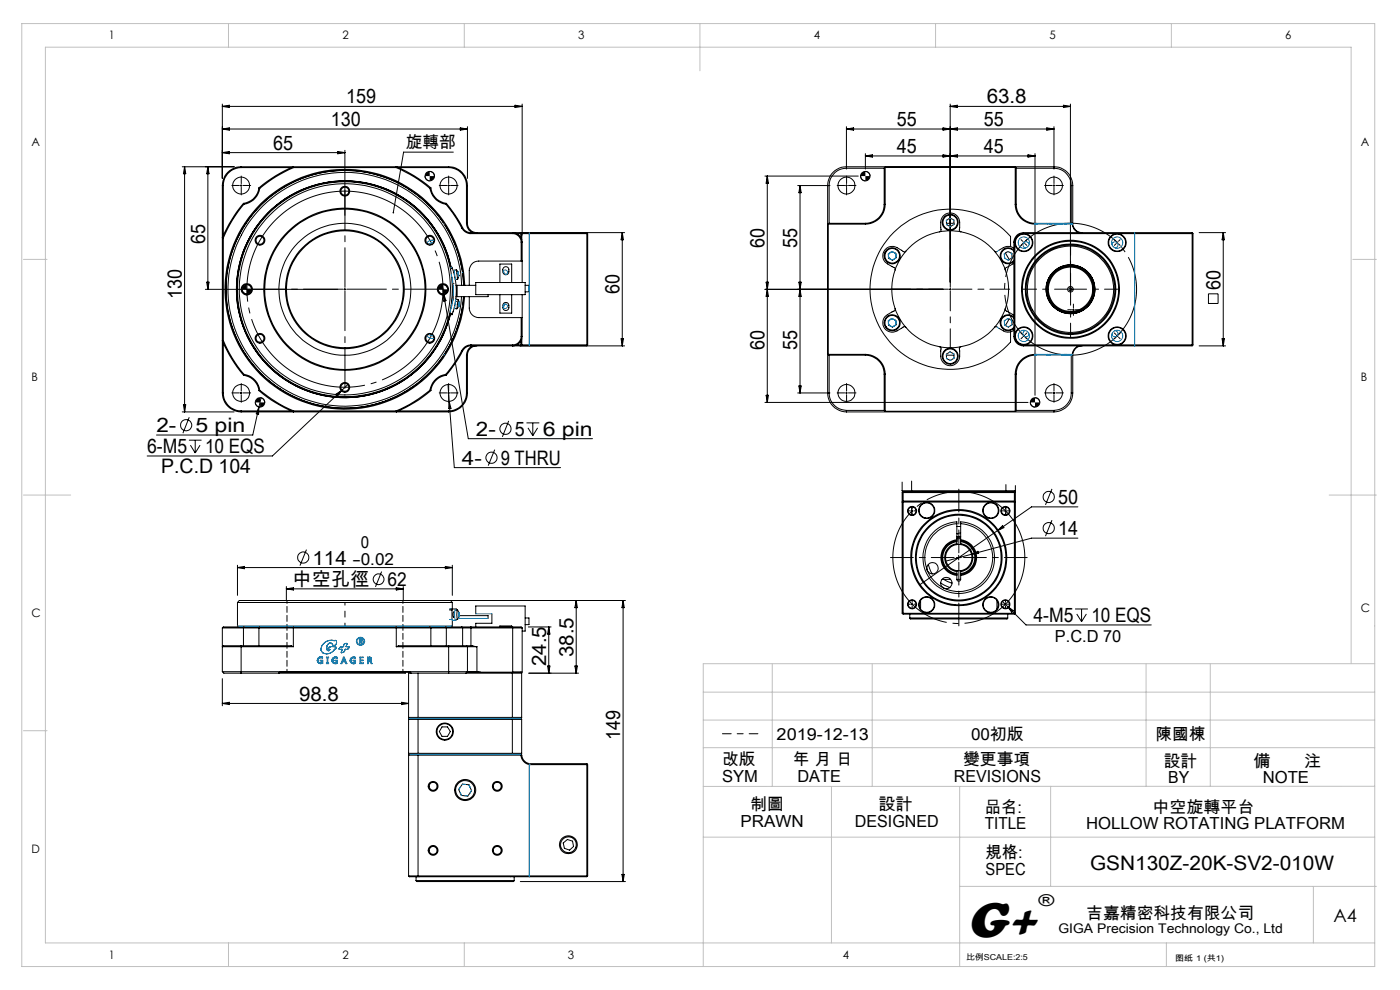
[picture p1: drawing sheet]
<svg xmlns="http://www.w3.org/2000/svg" width="297mm" height="210mm" viewBox="0 0 297 210" stroke-linecap="round" stroke-linejoin="round" font-family="sans-serif">
<g fill="none" stroke="#000" stroke-width=".21">
<path d="M38.7 35.4h11M39.2 35.4l.2 1.5h-.5zM39.2 35.4v52M44.1 35.4v26M44.1 35.4l.2 1.5h-.4zM47.2 39.4h.2M47.2 39.4v44M47.2 27.4h52M47.2 22.1v15.7M47.2 22.6l1.4-.3v.5zM47.2 27.4l1.4-.3v.5zM47.2 32.4l1.4-.3v.5z"/>
<path d="M47.2 32.4h26M47.2 22.6h63.6M47.4 39.4v10.6M51 39.4h.4M51.2 35.4a4 4 0 0 0-4 4M51.2 35.6a3.8 3.8 0 0 0-3.8 3.8M51.2 35.4v.2M51.2 35.4h44M51.2 35.6h10.6M51.2 39.1v.5M54.9 39.9a3.8 3.8 0 0 1-3.3 3.2M54.9 39.9l.2 .1"/>
<path d="M55.1 40a4 4 0 0 1-3.3 3.3M62.3 35.6a28.2 28.2 0 0 0-7.2 4.4M62.3 35.6l-.1-.2a27.3 27.3 0 0 0-7.3 4.5M62.3 35.6h21.7M71.6 32.1l1.6 .3-1.6 .2zM73.2 31.9v13.8M84 35.6a27.2 27.2 0 0 1 7.2 4.4M84 35.6l.1-.2a26.7 26.7 0 0 1 7.3 4.5M84.6 35.6h10.6M90.2 37.4a1.02 1.02 0 0 0 1 1M91.2 36.4a.96 .96 0 0 1 .9 1M91.2 40a4.1 4.1 0 0 0 3.4 3.3"/>
<path d="M91.4 39.9a3.8 3.8 0 0 0 3.3 3.2M91.4 39.9l-.2 .1M95 39.4h.4M95.2 35.6a3.8 3.8 0 0 1 3.8 3.8M95.2 35.4a4 4 0 0 1 4 4M95.2 35.4v.2M95.2 39.1v.5M96.2 32.3h-10.6l-2.2 12.8M97.6 27.1l1.6 .3-1.6 .2zM99 39.4h.2M99 39.4v8M99.2 39.4v8"/>
<path d="M99.2 26.9v10.9M109.3 22.3l1.5 .3-1.5 .2zM110.8 22.1v27.8M162.3 37.4h19.8M162.8 37.4v48M162.8 37.4l.2 1.5h-.5zM169.2 39.4h6.9M169.7 39.4v44M169.7 39.4l.3 1.5h-.5zM179.4 39.4h.4M179.6 26.9v9M179.6 27.4l1.5-.3v.5z"/>
<path d="M179.6 39.1v.5M182.6 37.4a1.02 1.02 0 0 0 1 1M183.6 32.6v3.3M183.6 33.1l1.5-.3v.5zM183.6 36.4a1.02 1.02 0 0 1 1 1M187.6 35.7h-8a3.6 3.6 0 0 0-3.7 3.7v8M187.6 35.7v7.6M187.8 35.5l-.2 .2M187.8 35.5h27.6M187.8 35.5v7.8M200.1 32.8v.5l3-.5v.5zM200.1 27.1v.5l3-.5v.5z"/>
<path d="M201.6 22.1v37.8M201.6 22.6l1.5-.3v.5zM201.6 22.6h25.5M215.4 35.5l.2 .2M215.4 35.5v7.8M215.6 35.7h8a3.6 3.6 0 0 1 3.7 3.7M215.6 35.7v7.6M218.1 32.8l1.5 .3-1.5 .2zM219.6 32.6v51.2M219.6 33.1h-36M222.1 27.1l1.5 .3-1.5 .2zM223.4 39.4h.4"/>
<path d="M223.6 39.1v.5M223.6 26.9v9M223.6 27.4h-44M225.6 22.3l1.5 .3-1.5 .2zM227.1 22.1v37.8M227.3 39.4h.3M227.3 39.4v8h.3M227.6 39.4a4 4 0 0 0-4-4h-44a4 4 0 0 0-4 4v44a4 4 0 0 0 4 4M227.6 39.4v8M43.9 59.9h.4l-.2 1.5zM47.4 50.5v21.7M51.6 43.1a29.9 29.9 0 0 0-4.4 7.3l.2 .1"/>
<path d="M51.6 43.1l.2 .2M51.8 43.3a27.4 27.4 0 0 0-4.4 7.2M52 47.5h.1M52.2 47.4h.1M59.2 40.3v.1M59.4 40.2v.1M87 40.2v.1M87.2 40.3v.1M94.6 43.3a26.5 26.5 0 0 1 3.4 5.1M94.7 43.1a27.4 27.4 0 0 1 3.4 5.2M94.7 43.1l-.1 .2M95.4 49.6h.1"/>
<path d="M95.6 56.8a22.9 22.9 0 0 0-35-14.6 22.9 22.9 0 0 0-.6 38 22.9 22.9 0 0 0 35.5-13.6M95.7 56.8a23 23 0 0 0-33.5-15.7 23 23 0 0 0-5.2 36.6 23 23 0 0 0 36.5-5.6M95.8 58.9h.1M95.9 56.7l.1 .2M96 56.9a14.3 14.3 0 0 1 0 9.7M96 56.9l-.4 .2M96 59.3l-.1 4.5M96.2 57.8h.2M96.5 58.8h.1M96.8 57.2l.4 .5M96.8 57.2l.3 2M96.8 57.2l-.5 .1"/>
<path d="M97.1 59.2l-.5 .1M97.2 58.2h.1M97.3 58.4l-.2 .8M97.3 58.3v.1M97.3 58.4h.1M98 48.4a2.23 2.23 0 0 0 1.9 1.2M98.1 48.3a2 2 0 0 0 1.8 1M98.1 48.3l-.1 .1M99 47.4a2.19 2.19 0 0 0 1.3 1.9M99 47.4h.2M99.2 47.4a1.99 1.99 0 0 0 2 1.9M99.9 49.3v.3"/>
<path d="M99.9 49.6h8.9M100.9 59.9h10.5v2.6h-10.5zM106 59.9v-3.9h2.5v3.9M106.8 56.8l.4-.2a.85 .85 0 0 1 .8 .8 .85 .85 0 0 1-.8 .9l-.4-.2-.2-.5zM107.1 58.2h.4M108.8 49.6a1.81 1.81 0 0 1 1.8 1.8M108.8 49.6v-.3a2.05 2.05 0 0 1 2 2.1M109.6 49.6h.9M110.5 49.6v.8M110.6 51.4v4M110.6 51.4h.2M110.6 49.5l-.1 .1"/>
<path d="M110.7 49.6h13.8M110.7 49.6v1.2M110.8 55.4h-9.2a1.99 1.99 0 0 0-2 2v3.1M110.8 51.4v8.5M112.3 49.3h-1.8l.2 .3M124.5 49.3l.1 .2M124.5 49.6v23.6M124.6 49.5l-.1 .1M124.6 49.5v23.8M132 49.3l.3 1.6h-.5zM132 49.3v24.1M132.5 49.3h-32.6"/>
<path d="M162.5 59.9h.5l-.2 1.5zM169.5 59.9h.5l-.3 1.5zM175.7 47.5h7.9M175.7 47.5v27.7M175.9 47.4l-.2 .1M175.9 47.4h7.7M183.6 47.4v.1M187.6 43.3a4 4 0 0 1-4 4.1M187.6 43.3h.2M187.8 43.3a4.2 4.2 0 0 1-4.2 4.2M188.5 53.9l.7-.6 .8 .5 .1 .9-.8 .5-.8-.4zM189.9 53.7h.1"/>
<path d="M189.9 57.2a12.3 12.3 0 0 0 0 8.3M192.2 53.3a.75 .75 0 0 1-1-.2 2.35 2.35 0 0 0-3.6 0 1.97 1.97 0 0 0 .7 2.9l.9 .5a.8 .8 0 0 1 .7 .7M192.2 53.3a12.7 12.7 0 0 0-2.3 3.9M199.3 49.2a.71 .71 0 0 0 .3-.9 2.36 2.36 0 0 1 1.4-3 2.01 2.01 0 0 1 2.6 1.9v1.1a.71 .71 0 0 0 .2 .9M199.3 49.2a12.5 12.5 0 0 0-7.1 4.1M199.3 49.2a12.1 12.1 0 0 1 4.5 0M200.8 46.7l.7-.5 .9 .5v.9l-.8 .5-.8-.4zM200.8 47.4h1.6M203.8 49.2a12.5 12.5 0 0 1 7.2 4.1M211 53.3a12.7 12.7 0 0 1 2.3 3.9M211 53.3l.2 .1 .4-.1M213 53.9l.8-.6 .9 .5v.9l-.8 .5"/>
<path d="M213.3 57.2a12.3 12.3 0 0 1 0 8.3M213.3 53.7l.8 1.4M214.4 52.3v-2.1a17 17 0 0 0-24.6-1.1 17 17 0 0 0 0 24.6 17 17 0 0 0 24.6-1.1v-2.2M214.4 52.3h-1l-1.5 .8M214.4 52.3l.7 .4M215.1 55.8l-1.2 .7a.8 .8 0 0 0-.6 .7M215.1 53.1a1.69 1.69 0 0 0-2.4 0 1.69 1.69 0 0 0 0 2.4 1.69 1.69 0 0 0 2.4-.1M215.1 53.3a1.54 1.54 0 0 0-2.3-.2 1.54 1.54 0 0 0 0 2.3 1.54 1.54 0 0 0 2.3-.2M215.1 51.4h.2M215.1 51.4v20M215.3 51.4v20M215.3 51v.4"/>
<path d="M215.4 43.3a4.2 4.2 0 0 0 4.2 4.2M215.4 43.3h.2M215.6 43.3a4 4 0 0 0 4 4.1M216.7 49.6a1.81 1.81 0 0 0-1.4 1.4M216.7 49.6a1.95 1.95 0 0 0-1.4 1.4M217.1 51.3l.2 .3M217.1 49.3a2.05 2.05 0 0 0-2 2.1M217.1 49.3l35.9 .2M217.1 49.6h35.8M217.1 49.3v.3M217.1 49.6h-.4M217.3 51.3l-.2 .3"/>
<path d="M217.5 49.6a1.93 1.93 0 0 1 1.6 2 1.93 1.93 0 0 1-1.8 1.8 1.93 1.93 0 0 1-2-1.7M219.7 47.4l.2 .1M220 47.5l-.1-.1 .1 .1M222 47.4l.2 .1M222.8 47.4l.2 .1M225.8 47.4l.2 .1M226.1 47.4l.1 .1M227.4 47.4v.1M227.5 47.5v.4a2.01 2.01 0 0 0 1.4 1.4M227.6 47.4a1.99 1.99 0 0 0 2 1.9M236.7 49.6a1.92 1.92 0 0 0-1.3 2.9 1.92 1.92 0 0 0 3.2 0 1.92 1.92 0 0 0-1.3-2.9M236.9 51.3l.2 .3"/>
<path d="M237.1 51.3l-.2 .3M252.9 49.6v23.6M253 49.5v23.8M253 49.5l-.1 .1M254.4 49.3h5.6M259.5 49.3v24.1M259.5 49.3l.3 1.6h-.5zM43.6 61.4h28M47.4 72.2a27.4 27.4 0 0 0 4.4 7.2M47.4 72.2l-.2 .1a28.2 28.2 0 0 0 4.4 7.3M47.4 72.7v10.7M51.4 61.4a1.02 1.02 0 0 0 1 1"/>
<path d="M51.6 79.6a3.8 3.8 0 0 1 3.3 3.3M51.8 79.4a4 4 0 0 1 3.3 3.4M51.8 79.4l-.2 .2M52 75.2h.1M52.2 75.3h.1M52.4 60.4a1.02 1.02 0 0 1 1 1M73 61.4h.4M73.2 61.2v.4M93 61.4l.2 .6 .7 .4M93.8 60.4l.3 2M93.9 60.4a1.02 1.02 0 0 1 1.1 1M94.1 62.4l5.2 30.7h26.4"/>
<path d="M94.1 62.4l.5 1.4-.5 .1zM94.6 79.4a4.1 4.1 0 0 0-3.4 3.4M94.6 79.4l.1 .2M94.7 79.6a3.8 3.8 0 0 0-3.3 3.3M95.4 66.5l.5 .3 .1-.2M95.4 73.2h.1M95.4 66.3l.6 .3M95.5 66.6l-1 3.2-1 2.3M95.6 66.6l-1.1 3.2-1 2.3M95.7 64.8l.1 .1M95.8 64.8l-.1 .5M96.1 60.1h.1"/>
<path d="M96.1 66.1h.1M96.1 60.6l-.1 3.3-.2-.1M96.2 60.9l-.1 2.8M96.4 65.4l.5 .1M96.4 64.9h.1M96.6 64h.1M96.7 63.5h.5M96.7 62.9h.2M96.7 60.5h.2M96.9 60.5v2.4M96.9 60.5h4M97.2 63.5l.2 .8"/>
<path d="M97.2 63.5l-.3 2M97.3 65l-.4 .5M97.3 64.6h.1M97.3 64.5h.1M97.4 64.7h-.1M97.9 60.5a24.8 24.8 0 0 0-36.4-21 24.8 24.8 0 0 0-2.9 42 24.8 24.8 0 0 0 39-15.8l.3-2.8M98 74.4a27.8 27.8 0 0 1-3.4 5M98 74.4h.1M98.1 74.4a27.4 27.4 0 0 1-3.4 5.2M98.4 60.5a25.2 25.2 0 0 0-37.6-21 25.2 25.2 0 0 0-1.4 43 25.2 25.2 0 0 0 38.8-18.6l.2-1a25.2 25.2 0 0 1-38.1 20.1 25.2 25.2 0 0 1-.7-43 25.2 25.2 0 0 1 38.7 18.8l.1 1.7M98.6 60.5a25.4 25.4 0 0 0-37.5-21.5 25.4 25.4 0 0 0-2.6 43.2 25.4 25.4 0 0 0 39.8-16.9l.3-2.4M99 75.3h.2"/>
<path d="M99 75.3v8.1M99.2 75.3v8.1M99.6 62.9v2.5a2.05 2.05 0 0 0 2 2h9.2M99.9 73.4a2 2 0 0 0-1.8 1M99.9 73.2a2.17 2.17 0 0 0-1.9 1.2M99.9 73.2v.2M99.9 73.2h8.9M100.3 73.4a2.19 2.19 0 0 0-1.3 1.9M101.2 73.4a1.99 1.99 0 0 0-2 1.9M103.5 62.5v.4h-6.6M106 62.5v3.9h2.5v-3.9M106.8 64.4l.4-.2a.85 .85 0 0 1 .8 .8 .85 .85 0 0 1-.8 .9l-.2-.1a1.03 1.03 0 0 1-.2-1.4z"/>
<path d="M107.1 64.5h.4M109.6 73.2h.9M110.5 72.4v.8M110.5 73.2l.1 .1M110.6 71.4a1.81 1.81 0 0 1-1.8 1.8M110.6 67.4v4M110.6 71.4h.2M110.7 73.2l-.2 .2h1.8M110.7 73.2h13.8M110.7 71.9v1.3M110.8 71.4a2.05 2.05 0 0 1-2 2v-.2M110.8 62.5v8.9"/>
<path d="M111.4 60.5h.8v1.4h-.8M124.5 73.2l.1 .1M124.6 73.3l-.1 .1M131.8 71.9h.5l-.3 1.5zM132.5 73.4h-32.6M162.3 61.4h37.8M162.8 61.4l.2 1.5h-.5zM169.7 61.4l.3 1.5h-.5zM175.7 75.2l.2 .1M175.7 75.2h7.9M175.9 75.3v8.1a3.7 3.7 0 0 0 3.7 3.7M175.9 75.3h7.7"/>
<path d="M183.6 75.2a4.2 4.2 0 0 1 4.2 4.2M183.6 75.3a4 4 0 0 1 4 4.1M183.6 75.2v.1M187.6 79.4h.2M187.6 79.4v7.7M187.8 79.4v7.8M188.5 68l.7-.5 .8 .5 .1 .9-.8 .5-.8-.4zM189.1 67.7h.1M189.9 65.5l-.1 .4-.6 .3a2.46 2.46 0 0 0-1.9 2.4 2 2 0 0 0 3 1.6l.9-.6a.75 .75 0 0 1 1-.2M189.9 65.5a13.1 13.1 0 0 0 2.3 3.9M192.2 69.4a12.4 12.4 0 0 0 7.1 4.1M199.3 73.5a.71 .71 0 0 1 .3 1 2.37 2.37 0 0 0 1.8 3.1 2.07 2.07 0 0 0 2.2-2v-1.1a.71 .71 0 0 1 .2-1"/>
<path d="M199.3 73.5a12.1 12.1 0 0 0 4.5 0M200.8 75.3h1.6M200.8 75.1l.7-.5 .9 .5v.9l-.8 .5-.8-.4zM201.4 61.4h.4M201.6 61.2v.4M211 69.4a12.4 12.4 0 0 1-7.2 4.1M211.6 69.4l-.3-.1-.3 .1M211.9 69.6l1.3 .8h1.2M213.3 65.5a13.1 13.1 0 0 1-2.3 3.9M213.3 65.5l.1 .4 1.7 1M213.8 67.5l.9 .5v.9l-.8 .5-.8-.4M214.1 67.7l-.8 1.4"/>
<path d="M215.1 70.1l-.7 .3M215.1 67.3a1.7 1.7 0 0 0-2.4-.1 1.7 1.7 0 0 0 0 2.5 1.7 1.7 0 0 0 2.4-.1M215.1 71.4a2.05 2.05 0 0 0 2 2M215.1 67.5a1.54 1.54 0 0 0-2.3-.2 1.54 1.54 0 0 0 0 2.3 1.54 1.54 0 0 0 2.3-.2M215.1 71.4h.2M215.3 71.4a1.81 1.81 0 0 0 1.8 1.8M215.3 71a1.92 1.92 0 0 1 2-1.7 1.92 1.92 0 0 1 1.8 1.9 1.92 1.92 0 0 1-1.6 2M215.4 79.4h.2M215.4 79.4v7.8M215.6 79.4v7.7M217.1 71.1l.2 .3M217.1 73.2h35.8"/>
<path d="M217.1 73.2v.2M217.3 71.1l-.2 .3M219.6 75.2a4.2 4.2 0 0 0-4.2 4.2M219.6 75.3a4 4 0 0 0-4 4.1M219.9 75.2l-.2 .1M220 75.2l-.1 .1 .1-.1M222.2 75.2l-.2 .1M223 75.2l-.2 .1M226 75.2l-.2 .1M226.2 75.2l-.1 .1M226.9 61.4h.4M227 61.1v.6"/>
<path d="M227.1 61.2v.4M227.4 75.2v.1M227.5 65.7h.4M227.6 75.3h-.3v8.1M227.6 75.3v8.1M227.7 65.5v.4M228.9 73.4l-1 .7-.4 1.1M229.6 73.4a1.99 1.99 0 0 0-2 1.9M236.7 73.2a1.92 1.92 0 0 1-1.3-3 1.92 1.92 0 0 1 3.2 0 1.92 1.92 0 0 1-1.3 3M236.9 71.1l.2 .3M237.1 71.1l-.2 .3M252.9 73.2l.1 .1"/>
<path d="M253 73.3l-35.9 .1M254.4 73.4h5.6M256.4 62.3h2v2.1h-2zM259.3 71.9h.5l-.3 1.5zM38.7 87.4h11M38.9 85.9h.5l-.2 1.5zM40.1 93.4h2.7M40.1 88.5l-1.3 3.4M40.4 94.4l1 1.7M41.4 93.4v2.7M42.4 94.4l-1 1.7M47.2 83.4a4 4 0 0 0 4 4"/>
<path d="M47.2 83.4h.2M47.4 83.4a3.8 3.8 0 0 0 3.8 3.8M51 83.4h.4M51.2 87.2v.2M51.2 87.4h44M51.2 87.2h10.6M51.2 83.2v.4M54.2 85.4v.1a.97 .97 0 0 0 1 .9M54.9 82.9a28.6 28.6 0 0 0 7.3 4.5l.1-.2M54.9 86.4l-1.3 5.9h-20.4M54.9 86.4v1.5l-.5-.1zM55.1 82.8a29.4 29.4 0 0 0 7.2 4.4"/>
<path d="M55.1 82.8l-.2 .1M55.2 84.4a1.02 1.02 0 0 1 1 1M55.4 84.4l-.5 2M59.2 82.3v.1M59.4 82.4v.1M62.3 87.2h21.7M71.3 83.6l1.3-.8-1 1.2zM72.6 82.8l-14.8 13.9h-26.6M73.8 81.6l-1.2 1.2M84.6 87.2h10.6M87 82.4v.1M87.2 82.3v.1"/>
<path d="M91.2 82.8a28.4 28.4 0 0 1-7.2 4.4M91.2 82.8l.2 .1M91.4 82.9a28 28 0 0 1-7.3 4.5l-.1-.2M95 83.4h.4M95 81.6l.3 3.6M95.2 87.2v.2M95.2 83.2v.4M95.3 85.2l1.1 14h22.5M95.3 85.2l.4 1.4-.5 .1zM99 83.4a3.8 3.8 0 0 1-3.8 3.8M99 83.4h.2M99.2 83.4a4 4 0 0 1-4 4"/>
<path d="M105 95.4l-1.4 3.4M107.9 89.3l-1.3 3.4M111.7 89.7h2.7M112 90.8l1 1.6M113 89.7v2.7M114.1 90.8l-1.1 1.6M162.3 85.4h55.8M162.5 83.8h.5l-.2 1.6zM169.2 83.4h6.9M169.5 81.9h.5l-.3 1.5zM179.4 83.4h.4M179.6 87.1v.3"/>
<path d="M179.6 87.4h44M179.6 87.1h8M179.6 83.2v.4M187.6 87.1l.2 .1M187.8 87.2h27.6M215.6 87.1l-.2 .1M215.6 87.1h8M218.6 85.4l.1 .4 .3 .4 .6 .2M219.6 84.4a1.02 1.02 0 0 1 1 1M223.4 83.4h.4M223.6 87.1v.3M223.6 83.2v.4"/>
<path d="M227.3 83.4a3.7 3.7 0 0 1-3.7 3.7M227.3 83.4h.3M227.6 83.4a4 4 0 0 1-4 4M50.4 119.9v6.4M65 116.6l-1.4 3.4M96 119.9v6.4M191.4 104.1l.2 .2M191.4 104.1h2M191.4 102.3v1.8M191.4 106.5l.1 23.7M191.5 104.4l.1 .1M191.5 106.4l.1 .1"/>
<path d="M191.6 104.5v1.8M191.6 104.3l-.2 .2v2M191.6 104.5h23.6M191.6 104.3h23.6M191.6 106.5h23.6M191.6 106.3l-.2 .2M191.6 106.3h23.6M191.6 106.5v23.6M193.3 108.4h.4M193.4 104.1v.2h-1.8M193.4 104.1h20M193.4 102.1v2"/>
<path d="M193.4 107.6v1.6M193.5 108.2v.4M197 119.7l.8 2M202.9 118.3h1M203 113.9h.8zM203 111.1v-.3a6.8 6.8 0 0 0-4.6 1.7 7.6 7.6 0 0 0 .7 12.1 7.6 7.6 0 0 0 11.5-3.9 7.6 7.6 0 0 0-6.8-10v.4M203 111.1a7.2 7.2 0 0 0-5.8 10.9 7.2 7.2 0 0 0 12.4 0 7.2 7.2 0 0 0-5.8-10.9M203 114.5a3.8 3.8 0 0 0-3.4 3.8 3.8 3.8 0 0 0 3.4 3.8M203 114.7a3.6 3.6 0 0 0-3.2 3.6 3.6 3.6 0 0 0 3.2 3.6M203 114.9a3.4 3.4 0 0 0-3 3.4 3.4 3.4 0 0 0 3 3.4M203 115.3a2.99 2.99 0 0 0-2.6 3 2.99 2.99 0 0 0 2.6 2.9M203 115.5a2.8 2.8 0 0 0-2.4 2.8 2.8 2.8 0 0 0 2.4 2.8"/>
<path d="M203 115.5h.8M203 114.3h.8M203 111.7h.8M203 111.1v4.4M203.4 117.8v1M203.8 114.5a3.8 3.8 0 0 1 3.4 3.8 3.8 3.8 0 0 1-3.4 3.8M203.8 114.7a3.6 3.6 0 0 1 3.2 3.6 3.6 3.6 0 0 1-3.2 3.6M203.8 114.9a3.4 3.4 0 0 1 3 3.4 3.4 3.4 0 0 1-3 3.4M203.8 115.3a2.99 2.99 0 0 1 2.6 3 2.99 2.99 0 0 1-2.6 2.9M203.8 115.5a2.8 2.8 0 0 1 2.4 2.8 2.8 2.8 0 0 1-2.4 2.8M203.8 111.1v4.4M203.8 113l-.8 .2"/>
<path d="M206.1 117.6l1.4-.7 .1 .5zM211.6 112.6l1.1-1.1 .3 .4zM213.1 108.4h.4M213.3 108.2v.4M213.4 104.1v.2h1.8M213.4 104.1h2M213.4 102.8v1.3M213.4 107.6v1.6M215.2 104.3l.2 .2v2M215.2 104.5v1.8M215.2 106.5v23.6M215.2 106.3l.2 .2"/>
<path d="M215.3 104.4l-.1 .1M215.3 106.4l-.1 .1M215.4 104.1l-.2 .2M215.4 103v1.1M215.4 106.5l-.1 23.7M223.2 110.3l-1.4 3.4M223.2 103.7l-1.4 3.4M228.7 114.2h-9.9l-18.1 4.8M228.7 107.5h-9.9l-23.6 16.5M47.2 133.2h4.4M47.2 133.2v9.3M50.4 120.4h45.6"/>
<path d="M50.4 120.4l1.5-.3v.5zM50.4 127.8h45.6M50.4 127.8l.4-.4h44.8l.4 .4M50.4 127.8v5M50.4 132.8v.2M51.2 137h-2.1a2.63 2.63 0 0 0-1.9 .2h15M51.2 137v5.8M51.2 137h10.6l.4 .2M51.6 133.2h3.3M51.6 133.2v3.8M51.8 133h3.3M51.8 133h-4.4l-.2 .2"/>
<path d="M51.8 133l-.2 .2M54.9 133.2h7.3M54.9 133.2v3.8M55.1 133h7.2M55.1 133l-.2 .2M60.7 124.4v2.9M60.7 124.9h24.8M60.7 124.9l1.6-.2v.5zM62.2 133.2v4M62.2 133.2h21.9M62.3 133h21.7M62.3 133l-.1 .2"/>
<path d="M81 121.2l-1.3 3.3M84 133h7.2M84 133l.1 .2M84.1 124.7l1.4 .2-1.4 .3zM84.1 133.2h7.3M84.1 137.2h15.1M84.1 133.2v4M85.5 124.4v2.9M91.2 133h3.4M91.2 133l.2 .2M91.4 133.2h3.3M91.4 133.2v3.8"/>
<path d="M91.9 127.4h40.8M94.5 120.1l1.5 .3-1.5 .2zM94.6 133h3.4M94.6 133l.1 .2M94.7 133.2h3.4M94.7 133.2v3.8M95.2 137h3.8M95.2 137v5.8M95.2 137h-10.6l-.5 .2M95.4 129.4h.5M95.4 129.2h.6M95.8 132.8v.2"/>
<path d="M95.9 129.4v2M96 129.2l-.1 .2M96 129.2h.8v.2M96 127.8v1.4M96 131.6v1.2M96.2 130.9h.2M96.2 129.9h.2M96.3 129.8l-.1 .1a.83 .83 0 0 0 .2 1.1M96.6 131.4h.4M96.6 129.4h.4M97.3 130.9h.1M97.3 129.9l.1 .3"/>
<path d="M97.3 130.5v.1M97.4 130.6l-.1 .3M97.4 130.2l-.4-.8v2l.3-.4 .1-.6M97.4 130.6h6.1v.6M98 133h1.9M98 133l.1 .2M98.1 133.2h12.7M98.1 133.2v3.8M99 137h1.3l.9 .2M99 137l.2 .2M99.2 137.2h2M99.2 137.2v5.3"/>
<path d="M99.9 133h8.9M99.9 133v4M100.9 130.2v-1.7h10.5v5.4h-.6M101.2 137.2v5.3M104.4 130.2v2h-3.5v.8M106 133v-.2h2.5v.2M108.8 133h.3a2.25 2.25 0 0 1 1.7 .2M108.8 133v9.6M110.8 133.2v9.4h-2M111.4 131.1h.8v1.4h-.8M112.1 133h4.8M116.4 133v9.8"/>
<path d="M116.4 133l.3 1.5h-.5zM122.2 127.4v15.4M122.2 127.4l.3 1.5h-.5zM132.2 127.4l.2 1.5h-.5zM132.2 127.4v59.6M191.5 130.2h23.8M191.6 130.1h23.6M191.6 130.1l-.1 .1M193 131.1l.1 .2h20.5l.2-.2M193 131.1h20.8M193 130.3v.8M193.3 128.2h.4"/>
<path d="M193.5 128v.4M195.3 127.3v1.9M199.6 123.6l1.9 1M199.8 122.9h.4M200.2 122.9h1.4M200.2 122.9l1.8 .8M203 122.9h.8M203 122.9a.41 .41 0 0 0 .4 .4 .41 .41 0 0 0 .4-.4M203 121.1h.8M203 121.1v1.8M203.8 121.1v1.8M211.5 127.3v1.9"/>
<path d="M212.8 127.7l4.9 4.9h26.5M213.1 128.2h.4M213.3 128v.4M213.7 128.6l1.3 .9-.4 .4zM213.8 130.3v.8M215.2 130.1l.1 .1M228.1 129.2h2.7M228.4 130.2l1 1.7M229.4 129.2v2.7M230.5 130.2l-1.1 1.7M47.2 144v5.7M47.2 149.2h39.5"/>
<path d="M47.2 149.2l1.4-.2v.5zM47.2 142.5h52M47.2 142.5l.3 .3h3.7M51.2 142.8h8M59.2 142.8l.1-.2h27.7l.2 .2M85.2 149l1.5 .2-1.5 .3zM86 142.6v.2h-26.8M86.7 152.2l.2 .2-.2 .2M86.7 152.2h2M86.7 159.8h2M86.7 159.8l.2 .2M86.7 152.6h2"/>
<path d="M86.7 142.8h.5M86.7 142.8v9.4M86.7 152.6v7.2M86.9 142.6h.1M86.9 142.6l-.2 .2M86.9 160h1.8M86.9 160l-.2 .2M87.2 142.8h8M88.7 152.2v.4M88.7 159.8v.2M88.7 142.8v9.4M88.7 152.6v7.2"/>
<path d="M88.7 160v26M88.7 152.2h20M88.7 152.6h20M88.7 159.8h20M88.7 160h21.8M93.8 154.2h1.1l.6 1-.6 1h-1.1l-.6-1zM95.2 142.8h3.6M98.8 142.8h9.9M99.1 142.6h2.8M99.2 142.5h2M99.2 142.5l-.4 .3M101.2 142.5l.7 .1"/>
<path d="M101.9 142.6h6.9M108.7 152.2h2M108.7 152.2v.4M108.7 142.8v-.2h1.8l.2 .2M108.7 142.8h2M108.7 159.8v.2M108.7 159.8h2M108.7 152.6h2M108.7 142.8v9.4M108.7 152.6v7.2M110.5 160l.2 .2a2 2 0 0 0 1.6 1.8l12.3 .1M110.7 152.2l-.2 .2 .2 .2"/>
<path d="M110.7 159.8l-.2 .2M110.7 142.8v9.4M110.7 152.6v7.2M112.2 142.8h10.5M116.2 141.3h.5l-.3 1.5zM122 141.3h.5l-.3 1.5zM86.7 160.2h23.8M86.7 160.2v25.6M98.1 166.3l1.4 .2 .5 1.2-.8 1.2-1.3-.2-.6-1.2zM110.5 160.2a2.25 2.25 0 0 0 1.8 2h12.2M110.6 160.1l-.1 .1M119.5 178.8l.9-.7 1.1 .3 .2 1.2-.9 .7-1.1-.4z"/>
<path d="M124.5 162.2v23.6M124.6 162.1l.1 23.7-.2 .2h-37.6l-.2-.2M124.6 162.1l-.1 .1M86.7 185.8h37.8M88.3 186.8l.1 .2h20.5l.2-.2M88.3 186.8h20.8M88.3 186v.8M109.1 186v.8M110.4 187h22.3M124.5 185.8l.1 .1M131.9 185.5h.5l-.2 1.5z"/>
<circle cx="51.2" cy="39.4" r="1.79"/>
<circle cx="91.2" cy="37.4" r=".99"/>
<circle cx="95.2" cy="39.4" r="1.8"/>
<circle cx="179.6" cy="39.4" r="1.8"/>
<circle cx="183.6" cy="37.4" r="1"/>
<circle cx="223.6" cy="39.4" r="1.79"/>
<circle cx="55.1" cy="51" r=".85"/>
<circle cx="55.2" cy="51" r="1.04"/>
<circle cx="73.1" cy="40.5" r="1.04"/>
<circle cx="73.2" cy="40.6" r=".85"/>
<circle cx="91.2" cy="51" r=".84"/>
<circle cx="91.2" cy="51" r="1.04"/>
<circle cx="189.3" cy="54.3" r="1.55"/>
<circle cx="189.3" cy="54.3" r="1.71"/>
<circle cx="201.6" cy="47.2" r="1.55"/>
<circle cx="201.6" cy="47.2" r="1.7"/>
<circle cx="217.2" cy="51.5" r="1.79"/>
<circle cx="237" cy="51.5" r="1.79"/>
<circle cx="52.4" cy="61.4" r="1.21"/>
<circle cx="52.4" cy="61.4" r="1"/>
<circle cx="55.1" cy="71.8" r=".84"/>
<circle cx="55.2" cy="71.8" r="1.04"/>
<circle cx="73.2" cy="61.4" r="22.4"/>
<circle cx="73.2" cy="61.4" r="12.6"/>
<circle cx="73.2" cy="61.4" r="12.4"/>
<circle cx="73.2" cy="61.4" r="17.2"/>
<circle cx="73.2" cy="61.4" r="17"/>
<circle cx="73.2" cy="61.4" r="14"/>
<circle cx="73.2" cy="61.4" r="22.8"/>
<circle cx="91.2" cy="71.8" r="1.04"/>
<circle cx="91.2" cy="71.8" r=".83"/>
<circle cx="94" cy="61.4" r="1"/>
<circle cx="94" cy="61.4" r="1.2"/>
<circle cx="189.3" cy="68.5" r="1.7"/>
<circle cx="189.3" cy="68.5" r="1.55"/>
<circle cx="201.6" cy="75.6" r="1.69"/>
<circle cx="201.6" cy="75.6" r="1.55"/>
<circle cx="217.2" cy="71.3" r="1.79"/>
<circle cx="227.1" cy="61.4" r="5.2"/>
<circle cx="227.1" cy="61.4" r="5.1"/>
<circle cx="227.1" cy="61.4" r="10.4"/>
<circle cx="227.1" cy="61.4" r=".59"/>
<circle cx="227.1" cy="61.4" r=".31"/>
<circle cx="227.1" cy="61.4" r="5"/>
<circle cx="227.1" cy="61.4" r="4.7"/>
<circle cx="227.1" cy="61.4" r="9.2"/>
<circle cx="227.1" cy="61.4" r="9.4"/>
<circle cx="227.1" cy="61.4" r="9.6"/>
<circle cx="227.1" cy="61.4" r="10.2"/>
<circle cx="227.1" cy="61.4" r="4.9"/>
<circle cx="237" cy="71.3" r="1.79"/>
<circle cx="39.5" cy="90.2" r="1.19"/>
<circle cx="51.2" cy="83.4" r="1.8"/>
<circle cx="55.2" cy="85.3" r="1"/>
<circle cx="73.1" cy="82.2" r="1.05"/>
<circle cx="73.2" cy="82.2" r=".84"/>
<circle cx="95.2" cy="83.4" r="1.81"/>
<circle cx="104.3" cy="97.1" r="1.19"/>
<circle cx="107.2" cy="91" r="1.18"/>
<circle cx="179.6" cy="83.4" r="1.8"/>
<circle cx="219.6" cy="85.3" r=".99"/>
<circle cx="223.6" cy="83.4" r="1.79"/>
<circle cx="64.3" cy="118.3" r="1.18"/>
<circle cx="193.5" cy="108.4" r=".84"/>
<circle cx="193.5" cy="108.4" r=".96"/>
<circle cx="196.6" cy="108.3" r="1.6"/>
<circle cx="196.6" cy="108.3" r="1.71"/>
<circle cx="203.4" cy="118.3" r="10.2"/>
<circle cx="203.4" cy="118.3" r="9"/>
<circle cx="203.4" cy="118.3" r="9.2"/>
<circle cx="203.4" cy="118.3" r="10"/>
<circle cx="210.2" cy="108.3" r="1.6"/>
<circle cx="210.2" cy="108.3" r="1.72"/>
<circle cx="213.3" cy="108.4" r=".85"/>
<circle cx="213.3" cy="108.4" r=".96"/>
<circle cx="222.5" cy="112" r="1.18"/>
<circle cx="222.5" cy="105.4" r="1.18"/>
<circle cx="80.3" cy="122.9" r="1.15"/>
<circle cx="193.5" cy="128.2" r=".84"/>
<circle cx="193.5" cy="128.2" r=".95"/>
<circle cx="196.6" cy="128.3" r="1.6"/>
<circle cx="196.6" cy="128.3" r="1.71"/>
<circle cx="197.8" cy="120.5" r="1.21"/>
<circle cx="200.8" cy="123.7" r="1.2"/>
<circle cx="210.2" cy="128.3" r="1.6"/>
<circle cx="210.2" cy="128.3" r="1.72"/>
<circle cx="213.3" cy="128.2" r=".95"/>
<circle cx="213.3" cy="128.2" r=".85"/>
<circle cx="94.4" cy="155.2" r="1.67"/>
<circle cx="94.4" cy="155.2" r="1.82"/>
<circle cx="91.9" cy="166.8" r="1.04"/>
<circle cx="91.9" cy="166.8" r=".84"/>
<circle cx="98.7" cy="167.6" r="2.02"/>
<circle cx="98.7" cy="167.6" r="2.24"/>
<circle cx="105.5" cy="166.8" r=".85"/>
<circle cx="105.5" cy="166.8" r="1.04"/>
<circle cx="120.6" cy="179.2" r="1.9"/>
<circle cx="120.6" cy="179.2" r="1.67"/>
<circle cx="91.9" cy="180.4" r="1.04"/>
<circle cx="91.9" cy="180.4" r=".83"/>
<circle cx="105.5" cy="180.4" r=".84"/>
<circle cx="105.5" cy="180.4" r="1.04"/>
</g>
<path d="M231.2 74.7a14 14 0 0 0 5.7-23.4 14 14 0 0 0-23.3 6.2 14 14 0 0 0 16.6 17.5l1-.3M216.8 114.2a14 14 0 0 0-23.4-5.7 14 14 0 0 0 6.2 23.2 14 14 0 0 0 17.5-16.5l-.3-1" fill="none" stroke="#000" stroke-width=".21" stroke-dasharray="30.5 1.3 1.3 1.3" stroke-dashoffset="5.6" stroke-linecap="butt"/>
<path d="M67.1 41.5a20.8 20.8 0 0 0-8.4 34.8 20.8 20.8 0 0 0 34.5-9.4 20.8 20.8 0 0 0-24.9-25.8l-1.2 .4" fill="none" stroke="#000" stroke-width=".21" stroke-dasharray="30.5 1.3 1.3 1.3" stroke-dashoffset="1.3" stroke-linecap="butt"/>
<path d="M202.4 118.3h-13.5M203.4 117.3v-13.5M203.4 119.3v13.5M204.4 118.3h13.5" fill="none" stroke="#000" stroke-width=".21" stroke-dasharray="30.5 1.3 1.3 1.3" stroke-dashoffset="25.6"/>
<g fill="none" stroke="#000" stroke-width=".21" stroke-dasharray="30.5 1.3 1.3 1.3">
<path d="M50.8 39.3h-1.6M51.2 38.9v-1.6M51.2 39.7v1.6M51.6 39.3h1.6M94.8 39.3h-1.6M95.2 38.9v-1.6M95.2 39.7v1.6M95.6 39.3h1.6M179.2 39.3h-1.6M179.6 38.9v-1.6M179.6 39.7v1.6M180 39.3h1.6"/>
<path d="M223.2 39.3h-1.6M223.6 38.9v-1.6M223.6 39.7v1.6M224 39.3h1.6M216.9 51.2l-.3-.4M216.9 51.7l-.3 .4M217.5 51.7l.3 .4M217.5 51.2l.3-.4M236.7 51.2l-.3-.4M236.7 51.7l-.3 .4M237.3 51.7l.3 .4M237.3 51.2l.3-.4"/>
<path d="M216.9 71l-.3-.4M216.9 71.5l-.3 .4M217.5 71.5l.3 .4M217.5 71l.3-.4M227.3 65.7h-.8M227.7 65.3v-.8M227.7 66.1v.8M228.1 65.7h.8M236.7 71l-.3-.4M236.7 71.5l-.3 .4M237.3 71.5l.3 .4M237.3 71l.3-.4"/>
<path d="M50.8 83.3h-1.6M51.2 82.9v-1.6M51.2 83.7v1.6M51.6 83.3h1.6M94.8 83.3h-1.6M95.2 82.9v-1.6M95.2 83.7v1.6M95.6 83.3h1.6M179.2 83.3h-1.6M179.6 82.9v-1.6M179.6 83.7v1.6M180 83.3h1.6"/>
<path d="M223.2 83.3h-1.6M223.6 82.9v-1.6M223.6 83.7v1.6M224 83.3h1.6M193.1 108.4h-.6M193.5 108v-.6M193.5 108.8v.5M193.9 108.4h.6M212.9 108.4h-.6M213.3 108v-.6M213.3 108.8v.5M213.7 108.4h.6"/>
<path d="M193.1 128.2h-.6M193.5 127.8v-.6M193.5 128.6v.5M193.9 128.2h.6M212.9 128.2h-.5M213.3 127.8v-.5M213.3 128.6v.4M213.7 128.2h.5"/>
</g>
<path d="M73.2 132.8v-5" fill="none" stroke="#000" stroke-width=".21" stroke-dasharray="30.5 1.3 1.3 1.3" stroke-dashoffset="29.9"/>
<path d="M226.7 61.3h-9.8M227.1 60.9v-9.8M227.1 61.7v9.8M227.5 61.3h9.8" fill="none" stroke="#000" stroke-width=".21" stroke-dasharray="30.5 1.3 1.3 1.3" stroke-dashoffset="27.5"/>
<path d="M201.2 61.3h-12.2M201.6 60.9v-12.2M201.6 61.7v12.2M202 61.3h12.2" fill="none" stroke="#000" stroke-width=".21" stroke-dasharray="30.5 1.3 1.3 1.3" stroke-dashoffset="26.3"/>
<path d="M72.8 61.3h-20.6M73.2 60.9v-20.6M73.2 61.7v20.6M73.6 61.3h20.6" fill="none" stroke="#000" stroke-width=".21" stroke-dasharray="30.5 1.3 1.3 1.3" stroke-dashoffset="22.1"/>
<path d="M153.3 155.6h7.5" fill="none" stroke="#000" stroke-width=".21" stroke-dasharray="30.5 1.3 1.3 1.3" stroke-dashoffset="28.6"/>
<path d="M60.9 127.4v15.2M85.5 127.4v15.2" fill="none" stroke="#000" stroke-width=".21" stroke-dasharray="1.3 .6" stroke-dashoffset=".6"/>
<g fill="none" stroke="#c0c0c0" stroke-width=".21">
<path d="M4.6 5h287v200h-287zM48.5 5v5M98.5 5v5M148.5 5v10M198.5 5v5M248.5 5v5M5 55h5M287 55h5M5 105h10M282 105h10M5 155h5M149.2 152.7h142.4"/>
<path d="M149.2 146.8h142.4M149.2 158.6h142.4M163.8 140.8v26M185 140.8v26M243.1 140.8v26M256.8 140.8v26M286.6 140.8v-130.8h-277v190h282M291.6 140.8h-142.4v64.2M149.2 177.6h142.4M176.4 166.8v33.2M203.6 166.8v38.2M222.9 166.8v21.2"/>
<path d="M291.6 166.8h-142.4M203.6 188h88.4M278.6 188v12M48.5 200v5M98.5 200v5M247.4 200v5"/>
</g>
<g fill="#000">
<path d="M182.8 36.7l-.2 .7h1v-1zM183.6 37.4v1l.1-.1a.97 .97 0 0 0 .9-.9zM218.8 84.7l-.2 .7h1v-1zM219.6 85.4v1a1.02 1.02 0 0 0 1-1z"/>
<path d="M83.3 45l.1 .3v-.2v.2l.2-.1-.1-.2zM52.4 61.4v1a1.02 1.02 0 0 0 1-1zM51.7 60.6l-.3 .8h1v-1zM93.9 61.4v1a1.02 1.02 0 0 0 1.1-1zM93.3 60.6l-.3 .8h.9v-1zM91.2 37.4v1l.1-.1a.91 .91 0 0 0 .8-.9zM90.6 36.5l-.3 .3-.1 .6h1v-1zM55.2 85.4v1a1.02 1.02 0 0 0 1-1zM54.4 84.7l-.2 .7h1v-1z"/>
</g>
<g fill="none" stroke="#0080c0" stroke-width=".21">
<path d="M91.8 51.5l-.7 .3M92 51h-.6l-.8 .5M94.1 47.4h.1M94.3 47.5h.1M95.7 58.2a14.5 14.5 0 0 1-.3 8.1M95.9 56.7l-.4 .2M96.3 57.3l.3 2M96.8 52.6h.1M97.2 57.7l.1 .4M97.2 57.7h.1M97.3 58.1v.6M97.3 58.1l-.1 .1"/>
<path d="M97.3 58.1h.1M98.1 57.8h.1M106.7 57.7a.5 .5 0 0 1 .5-.4 .5 .5 0 0 1 .5 .5 .5 .5 0 0 1-.5 .5M106.8 57.4l.3 .8M112.3 49.3v24.1M188.5 54.6l.2 .2M188.6 53.7l-.1 .3M189.1 53.4h.3M189.5 55.1h-.3M189.9 53.6l.2 .4M190.1 54.5l-.2 .3M200.8 47.5l.2 .3"/>
<path d="M200.9 46.6l-.1 .3M201.4 46.3h.3M201.8 48h-.4M202.2 46.6l.2 .3M202.4 47.4l-.2 .3M211.9 53.1l-.3 .2M213 53.9l.1 .9 .8 .4M213.1 54.6l.2 .2M213.2 53.7l-.1 .3M213.6 53.4h.4M214.1 55.1h-.4M214.5 53.6l.2 .4"/>
<path d="M214.7 54.5l-.2 .3M218.3 51.9a.66 .66 0 0 0-.6-.6 .66 .66 0 0 0-.7 .6 .66 .66 0 0 0 .6 .7M219.6 47.4h7.8l.1 .1h-7.9zM219.6 47.4l.1 .1M222.5 47.4l.2 .1-.1-.1M235.9 51.9a.65 .65 0 0 1 .6-.6 .65 .65 0 0 1 .7 .6 .65 .65 0 0 1-.6 .7M240.7 49.3v24.1M90.6 71.2l.6 .5h.8M91.1 70.9l.7 .3M94.1 75.3h.1M94.3 75.2h.1M96.7 63.5l-.3 1.9"/>
<path d="M96.8 70.2h.1M97.3 65h.1M97.3 64.6h.1M97.4 64.1h.1M97.4 64.1l-.1 .9M97.4 64.3v.1M97.4 64.3h.1M98.1 64.9h.1M107.1 64.5l-.3 .8M188.5 68.7l.2 .4M188.6 67.9l-.1 .4M189.2 69.3h.3"/>
<path d="M189.4 67.6l-.3 .1M189.9 67.9l.2 .2M190.1 68.7l-.2 .3M200.8 75.9l.2 .3M200.9 75l-.1 .3M201.4 74.7h.3M201.8 76.4h-.4M202.2 75l.2 .3M202.4 75.8l-.2 .3M211.6 69.4l.3 .2M213.1 68.7l.2 .4M213.2 67.9l-.1 .4"/>
<path d="M213.7 69.3h.4M213.8 67.5l-.8 .5 .1 1M214 67.6l-.4 .1M214.2 67.8l.4 .2 .1 .4M214.7 68.7l-.2 .3M217.6 70.1a.67 .67 0 0 0-.6 .7 .67 .67 0 0 0 .6 .7 .67 .67 0 0 0 .7-.6M219.6 75.2h7.9l-.2 .1h-7.7zM219.6 75.2h.1M219.7 75.2l-.1 .1M222.5 75.3l.2-.1-.1 .1M226.8 61.3v.2M236.6 70.1a.66 .66 0 0 1 .6 .7 .66 .66 0 0 1-.6 .6 .66 .66 0 0 1-.7-.5"/>
<path d="M50.4 132.8h45.6M67.6 139.5l.5-.2 .3 .1v.2a.57 .57 0 0 0-.9 .3 .57 .57 0 0 0 .8 .7v-.4h-.4v-.2h.6v.7a.74 .74 0 0 1-1-.2 .74 .74 0 0 1 .1-1zM68.7 136.5a3.1 3.1 0 0 1 2.4-.7 .56 .56 0 0 1 .1 1 .56 .56 0 0 1-.9-.4 .87 .87 0 0 0-1 .6 .87 .87 0 0 0 .4 1l.3-.2-.4-.2a1.15 1.15 0 0 1 1.7-.2l-.3 .3a1.85 1.85 0 0 1-2.8 .5 1.46 1.46 0 0 1 .5-1.7zM69.3 139.4h.4l-.1 .1v1.1h.1v.2h-.4v-.2h.1v-1.1zM70.7 139.5l.5-.2 .3 .1v.2a.56 .56 0 0 0-.9 .3 .56 .56 0 0 0 .8 .7v-.4h-.3v-.2h.5v.7a.74 .74 0 0 1-1-.2 .74 .74 0 0 1 .1-1zM72.7 137.2h-.1a.51 .51 0 0 0-.7 .5l.7 .1-.2 .7 .7-.3M72.7 137.2l.2-.3a.44 .44 0 0 1 .6-.4l.1 .1-.2 .6h.7a.61 .61 0 0 1-.9 .5l-.1 .4M72.7 137.2h.1M72.8 139.4h.2l.6 1.4h-.2l-.2-.4h-.6l-.1 .4h-.2zM72.9 139.6l.3 .6h-.5zM73.1 138.1v.1M74.5 139.5l.7-.1 .2 .2a.56 .56 0 0 0-.9 .4 .56 .56 0 0 0 .7 .6v-.4h-.3v-.2h.5v.7a.73 .73 0 0 1-1-.2 .73 .73 0 0 1 .1-1z"/>
<path d="M76.2 135.6l.6 .1v.2l-.2 .2 .3 .4-.4-.4-.1 .4h-.2zM76.3 139.4h.7v.1h-.5v.5h.5v.2h-.5v.4h.6v.2h-.8zM76.4 135.7h.3l-.1 .3h-.2zM76.6 136.1h.1M78 139.4l.7 .1 .1 .4-.3 .2 .5 .7h-.3l-.3-.6h-.3v.6h-.1zM78.1 139.5h.3a.27 .27 0 0 1 .2 .3 .27 .27 0 0 1-.2 .2h-.3zM95.4 131.4h.5l.1 .2h.7v-.2M95.4 129.2h.1M96.3 129.8h.1M96.6 129.4h.1M96.6 129.4v2M97.2 131.2h6.3"/>
<path d="M97.3 130.5l.1 .1M97.3 130.4h.1l-.1 .4M97.3 129.9l.1 .5M97.4 130.2l-.1 .4M100.9 130.2h3.5M78.5 140.1h.1M86.9 152.4h23.6M86.9 160h23.6M97.6 168.1l.4 .6M97.7 166.9l-.4 .6M98.1 166.4h.6M98.6 168.8h.7"/>
<path d="M99.4 166.5l.4 .5M100 167.7l-.3 .5M112.3 162.2h.1M112.3 162v24"/>
<circle cx="189.3" cy="54.3" r=".81"/>
<circle cx="217.2" cy="51.5" r="1.2"/>
<circle cx="237" cy="51.5" r="1.2"/>
<circle cx="107.2" cy="64.9" r=".5"/>
<circle cx="189.3" cy="68.5" r=".8"/>
<circle cx="217.2" cy="71.3" r="1.2"/>
<circle cx="237" cy="71.3" r="1.2"/>
<circle cx="76.5" cy="136" r=".75"/>
<circle cx="76.5" cy="136" r=".87"/>
</g>
<text font-size="11" x="205.1" y="198.7">G+</text>
<g font-size="4.2">
<text x="73.5" y="21.9">159</text>
<text x="209.3" y="21.9">63.8</text>
<text x="70.2" y="26.7">130</text>
<text x="190.3" y="26.7">55</text>
<text x="208.7" y="26.7">55</text>
<text x="57.9" y="31.8">65</text>
<text x="190.3" y="32.5">45</text>
<text x="208.7" y="32.5">45</text>
<text x="43.5" y="51.7" transform="rotate(-90 43.5 51.7)">65</text>
<text x="162.2" y="52.7" transform="rotate(-90 162.2 52.7)">60</text>
<text x="169.1" y="52.7" transform="rotate(-90 169.1 52.7)">55</text>
<text x="38.6" y="63.5" transform="rotate(-90 38.6 63.5)">130</text>
<text x="131.4" y="62.4" transform="rotate(-90 131.4 62.4)">60</text>
<text x="258.9" y="61.6" transform="rotate(-90 258.9 61.6)">60</text>
<text x="162.2" y="74.3" transform="rotate(-90 162.2 74.3)">60</text>
<text x="169.1" y="74.3" transform="rotate(-90 169.1 74.3)">55</text>
<text x="33.2" y="91.7">2-</text>
<text x="41.5" y="91.7">5 pin</text>
<text x="101" y="92.5">2-</text>
<text x="109.2" y="92.5">5</text>
<text x="115.1" y="92.5">6 pin</text>
<text x="31.2" y="96.1">6-M5</text>
<text x="34.2" y="100.4">P.C.D 104</text>
<text x="43.5" y="96.1">10 EQS</text>
<text x="98" y="98.6">4-</text>
<text x="106.2" y="98.6">9 THRU</text>
<text x="224.5" y="106.9">50</text>
<text x="224.5" y="113.5">14</text>
<text x="66.3" y="119.8">114</text>
<text x="219.3" y="131.9">4-M5</text>
<text x="231.5" y="131.9">10 EQS</text>
<text x="115.8" y="141.3" transform="rotate(-90 115.8 141.3)">24.5</text>
<text x="121.6" y="139.4" transform="rotate(-90 121.6 139.4)">38.5</text>
<text x="63.5" y="148.6">98.8</text>
<text x="131.6" y="157" transform="rotate(-90 131.6 157)">149</text>
<text x="231.2" y="184.5">GSN130Z-20K-SV2-010W</text>
</g>
<g font-size="4.1">
<text x="62" y="124.3">中空孔徑</text>
<text x="82.2" y="124.3">62</text>
</g>
<text font-size="3.9" x="282.9" y="195.5">A4</text>
<g font-size="3.5">
<text x="86.1" y="31.4">旋轉部</text>
<text x="74.8" y="119.8">-0.02</text>
<text x="76.5" y="116.2">0</text>
<text x="223.8" y="136.3">P.C.D 70</text>
<text x="164.8" y="157">2019-12-13</text>
<text x="206" y="157">00初版</text>
<text x="245.2" y="157">陳國棟</text>
<text x="153.2" y="162.3">改版</text>
<text x="153.2" y="165.8">SYM</text>
<text x="168.2" y="162.3">年 月 日</text>
<text x="169.2" y="165.8">DATE</text>
<text x="202.4" y="165.8">REVISIONS</text>
<text x="204.3" y="162.3">變更事項</text>
<text x="246.9" y="162.6">設計</text>
<text x="247.9" y="166.1">BY</text>
<text x="265.9" y="162.6">備</text>
<text x="267.9" y="166.1">NOTE</text>
<text x="276.6" y="162.6">注</text>
<text x="159.1" y="171.9">制圖</text>
<text x="186.4" y="171.9">設計</text>
<text x="208.9" y="172.4">品名:</text>
<text x="244.5" y="172.4">中空旋轉平台</text>
<text x="157.1" y="175.4">PRAWN</text>
<text x="181.3" y="175.4">DESIGNED</text>
<text x="208.9" y="175.9">TITLE</text>
<text x="230.4" y="175.9">HOLLOW ROTATING PLATFORM</text>
<text x="209.1" y="182.1">規格:</text>
<text x="209.1" y="185.6">SPEC</text>
<text x="220.3" y="192.2">®</text>
<text x="230.5" y="194.8">吉嘉精密科技有限公司</text>
</g>
<text font-size="2.8" x="224.5" y="197.8">GIGA Precision Technology Co., Ltd</text>
<g font-size="2.5">
<text x="23.1" y="8.4">1</text>
<text x="72.7" y="8.4">2</text>
<text x="122.7" y="8.4">3</text>
<text x="172.7" y="8.4">4</text>
<text x="222.7" y="8.4">5</text>
<text x="272.7" y="8.4">6</text>
<text x="6.7" y="30.9">A</text>
<text x="288.7" y="30.9">A</text>
<text x="6.7" y="80.9">B</text>
<text x="288.7" y="80.9">B</text>
<text x="6.7" y="130.9">C</text>
<text x="288.7" y="129.9">C</text>
<text x="6.7" y="180.9">D</text>
<text x="23.1" y="203.4">1</text>
<text x="72.7" y="203.4">2</text>
<text x="120.5" y="203.4">3</text>
<text x="178.8" y="203.4">4</text>
</g>
<g font-size="1.7">
<text x="204.9" y="203.7">比例SCALE:2:5</text>
<text x="249.3" y="203.8">图纸 1 (共1)</text>
</g>
</svg>
